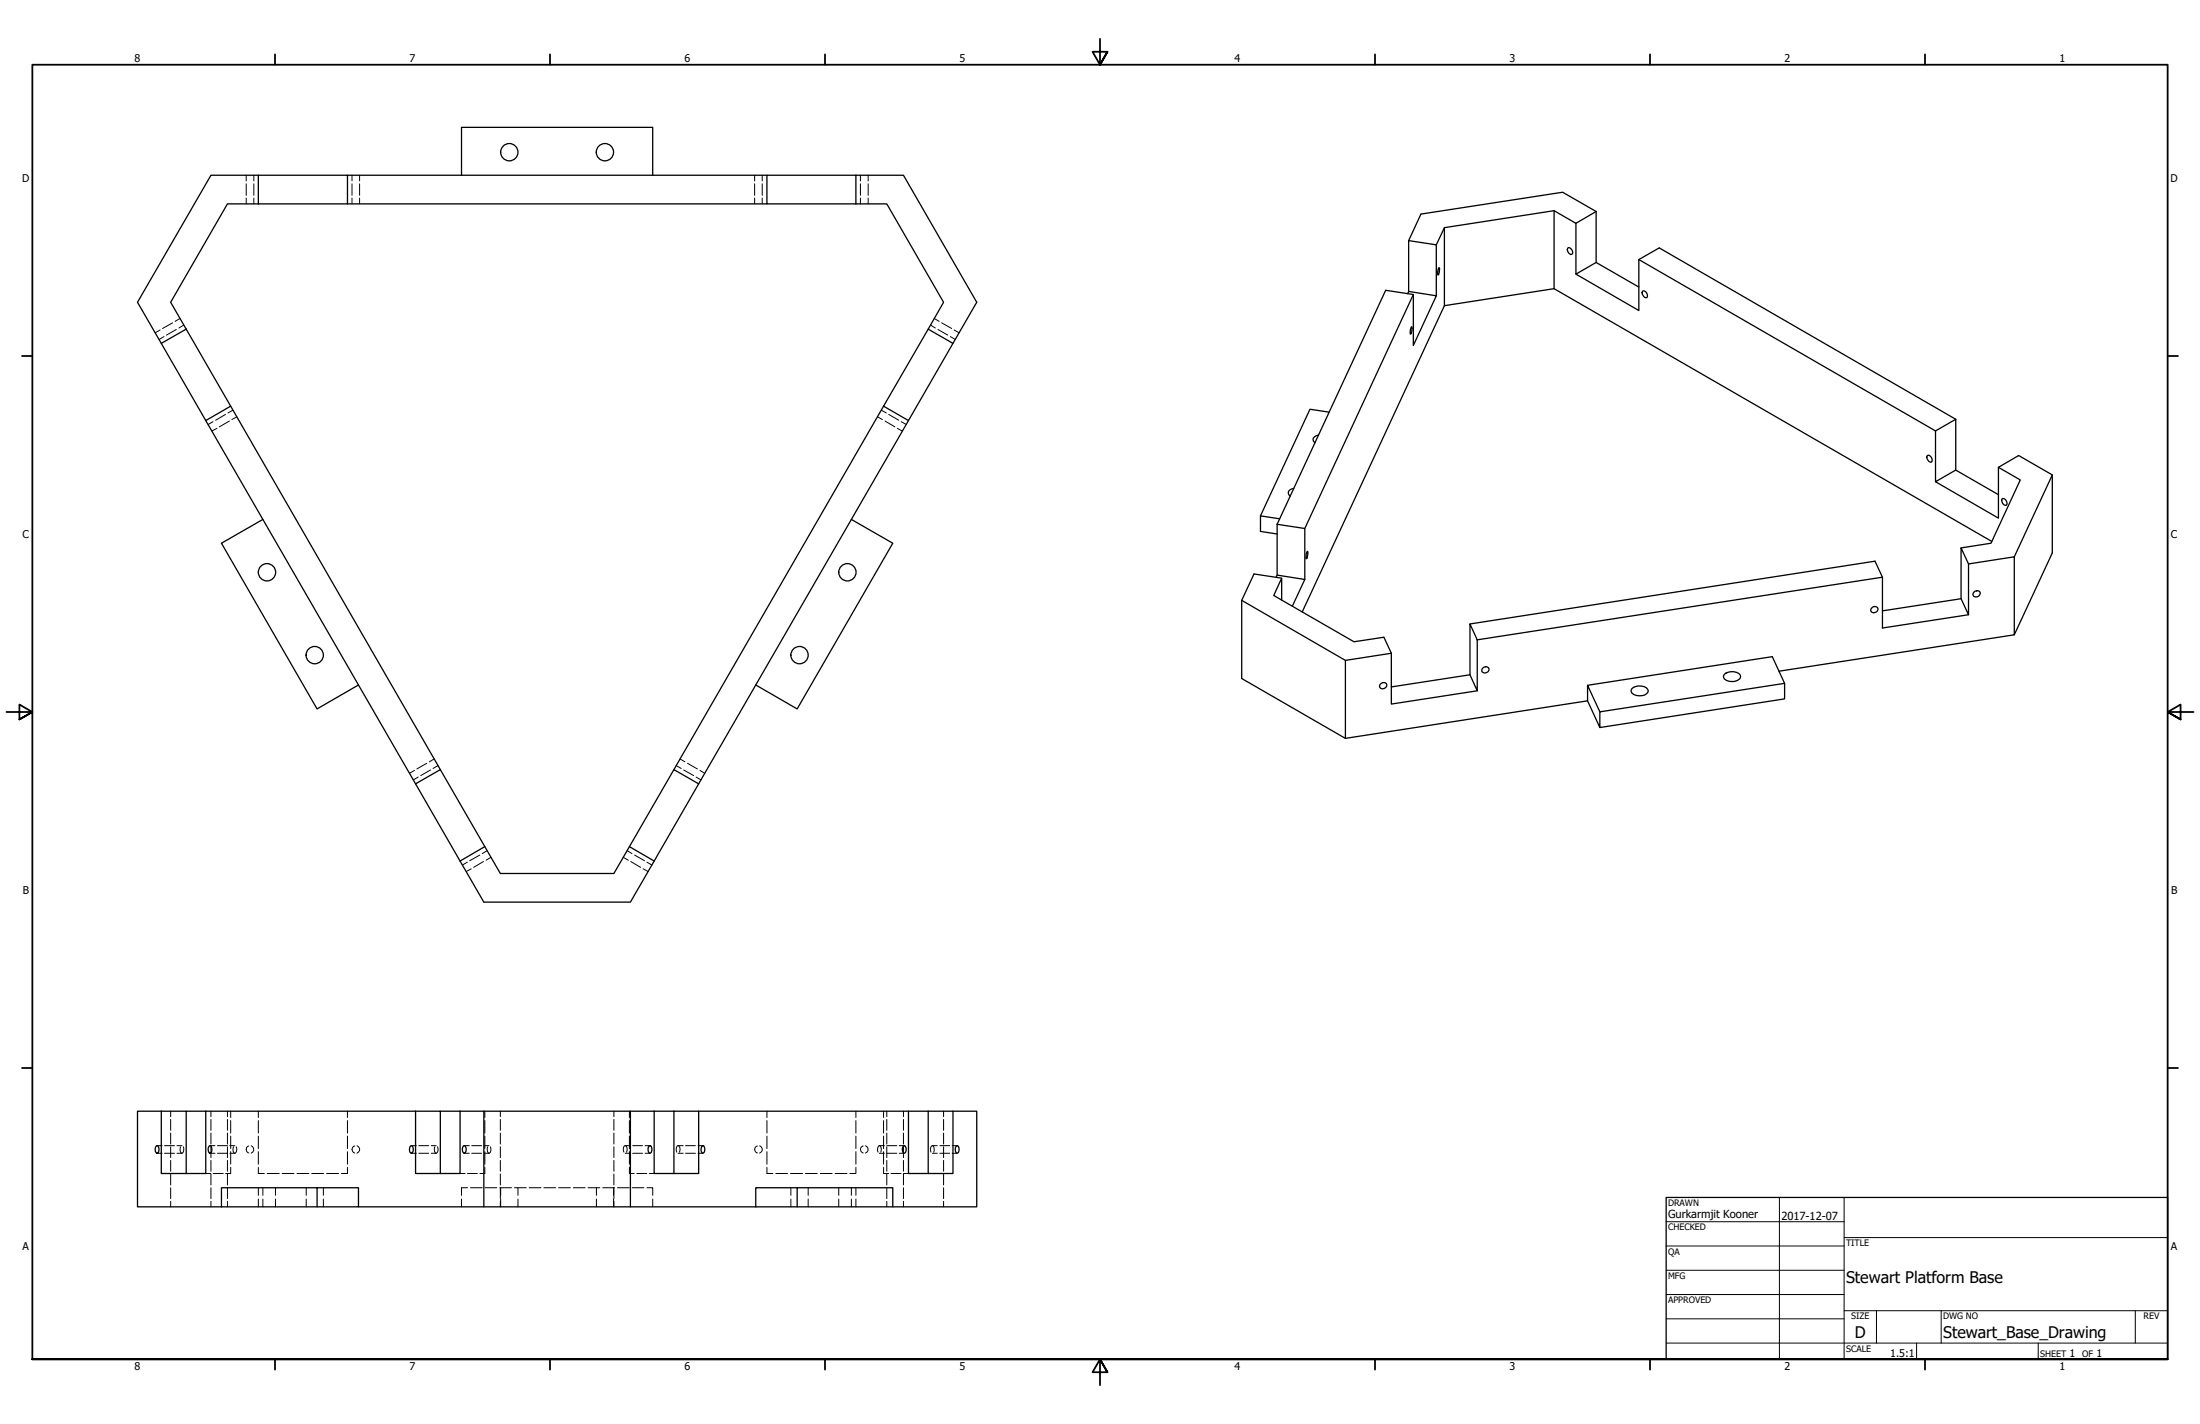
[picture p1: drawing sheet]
<svg xmlns="http://www.w3.org/2000/svg" width="864mm" height="559mm" viewBox="0 0 864 559" stroke-linecap="round" stroke-linejoin="round" font-family="sans-serif">
<!-- layer: Hidden (ANSI) -->
<g fill="none" stroke="#000" stroke-width=".39">
<path d="M96.6 68.8v2.2M96.6 72.1v4.5M96.6 77.7v2.3M99.6 68.8v2.2M99.6 72.1v4.5M99.6 77.7v2.3M138.2 68.8v2.2M138.2 72.1v4.5M138.2 77.7v2.3M141.2 68.8v2.2M141.2 72.1v4.5M141.2 77.7v2.3"/>
<path d="M296.2 68.8v2.2M296.2 72.1v4.5M296.2 77.7v2.3M299.2 68.8v2.2M299.2 72.1v4.5M299.2 77.7v2.3M337.8 68.8v2.2M337.8 72.1v4.5M337.8 77.7v2.3M340.8 68.8v2.2M340.8 72.1v4.5M340.8 77.7v2.3"/>
<path d="M62.9 129.5l-2 1.1M64.4 132.1l-2 1.1M67.8 126.7l-4 2.2M69.2 129.3l-3.9 2.2M70.7 125l-2 1.1M72.1 127.6l-1.9 1.1M365.3 127.6l1.9 1.1M366.7 125l2 1.1M368.2 129.3l3.8 2.2M369.6 126.7l4 2.2M373.1 132.1l1.9 1.1M374.5 129.5l2 1.1"/>
<path d="M83.6 165.5l-1.9 1.1M85.2 168.1l-2 1.1M88.5 162.6l-3.9 2.3M90 165.2l-3.9 2.3M91.4 161l-1.9 1.1M93 163.6l-2 1.1M344.5 163.6l1.9 1.1M345.9 161l2 1.1M347.4 165.2l3.9 2.3M348.9 162.6l3.9 2.3M352.2 168.1l2 1.1M353.8 165.5l1.9 1.1"/>
<path d="M167.5 299.5l-3.9 2.3M170.4 297.8l-1.9 1.2M267 297.8l1.9 1.2M269.9 299.5l3.8 2.3M162.7 302.3l-2 1.2M164.1 304.9l-1.9 1.2M169 302.1l-3.8 2.3M172 300.4l-2 1.2M265.4 300.4l2 1.2M268.4 302.1l3.9 2.3M273.2 304.9l2 1.2M274.8 302.3l1.9 1.2"/>
<path d="M183.5 338.3l-2 1.2M188.3 335.5l-3.9 2.3M189.8 338.1l-3.9 2.3M191.3 333.8l-2 1.2M192.7 336.4l-1.9 1.2M244.7 336.4l1.9 1.2M246.2 333.8l1.9 1.2M247.6 338.1l3.9 2.3M249.1 335.5l3.9 2.3M253.9 338.3l2 1.2M185 340.9l-2 1.1M252.5 340.9l1.9 1.1"/>
<path d="M67 436.1v2.1M67 439.3v4.2M82.8 436.1v2.1M82.8 439.3v4.2M89.3 436.1v2.1M89.3 439.3v4.2M90.6 436.1v2.4M90.6 439.7v4.9M101.4 436.1v2.4M101.4 439.7v4.9M136.4 436.1v2.4M136.4 439.7v4.9"/>
<path d="M190.3 436.1v2.4M190.3 439.7v4.9M196.4 436.1v2.1M196.4 439.3v4.2M241 436.1v2.1M241 439.3v4.2M247.1 436.1v2.4M247.1 439.7v4.9M301.1 436.1v2.4M301.1 439.7v4.9M336 436.1v2.4M336 439.7v4.9"/>
<path d="M346.8 436.1v2.4M346.8 439.7v4.9M348.1 436.1v2.1M348.1 439.3v4.2M354.6 436.1v2.1M354.6 439.3v4.2M370.4 436.1v2.1M370.4 439.3v4.2M61.7 452.6h1.9M61.7 449.6h1.9M64.6 452.6h3.9M64.6 449.6h3.9"/>
<path d="M67 444.6v4.3M67 450v4.3M67 455.4v4.2M69.5 452.6h1.9M69.5 449.6h1.9M70.9 450l-.2 .5a1.59 1.59 0 0 0 .7 2.1M71.9 450l.2 .5a1.79 1.79 0 0 1-.7 2.1M82.4 452.6h2M82.4 449.6h2M82.8 444.6v4.3M82.8 450v4.3M82.8 455.4v4.2"/>
<path d="M85.3 452.6h4M85.3 449.6h4M89.3 444.6v4.3M89.3 450v4.3M89.3 455.4v4.2M90.2 452.6h2M90.2 449.6h2M90.6 445.8v4.9M90.6 451.9v4.9M90.6 458.1v2.4h-2M91.7 450a1.95 1.95 0 0 0 .5 2.6M92.7 450a1.95 1.95 0 0 1-.5 2.6"/>
<path d="M97.7 449.7a1.43 1.43 0 0 0-1.1 1.4 1.43 1.43 0 0 0 1.1 1.3M98.6 449.6a1.52 1.52 0 0 1 1 1.5 1.52 1.52 0 0 1-1 1.4M101.4 458.1v2.4h2.4M101.4 445.8v4.9M101.4 451.9v4.9M136.4 458.1v2.4h-2.4M136.4 445.8v4.9M136.4 451.9v4.9M139.3 449.7a1.4 1.4 0 0 0-1.1 1.4 1.4 1.4 0 0 0 1.1 1.3M140.1 449.6a1.49 1.49 0 0 1 1.1 1.5 1.49 1.49 0 0 1-1.1 1.4M161.5 452.6h1.9M161.5 449.6h1.9"/>
<path d="M164.4 452.6h3.9M164.4 449.6h3.9M169.3 452.6h1.9M169.3 449.6h1.9M170.7 450l-.2 .5a1.79 1.79 0 0 0 .7 2.1M171.8 450l.1 .5a1.59 1.59 0 0 1-.7 2.1M182.2 452.6h2M182.2 449.6h2M185.2 452.6h3.8M185.2 449.6h3.8M190.1 452.6h1.9M190.1 449.6h1.9"/>
<path d="M190.3 458.1v2.4h-1.9M190.3 445.8v4.9M190.3 451.9v4.9M191.5 450l-.2 .5a1.79 1.79 0 0 0 .7 2.1M192.5 450l.2 .5a1.59 1.59 0 0 1-.7 2.1M196.4 444.6v4.3M196.4 450v4.3M196.4 455.4v4.2M241 444.6v4.3M241 450v4.3M241 455.4v4.2M245.4 449.6a1.72 1.72 0 0 0-.5 2.5"/>
<path d="M245.4 449.6a1.72 1.72 0 0 1 .5 2.5M245.4 452.6h1.9M245.4 449.6h1.9M247.1 458.1v2.4h1.9M247.1 445.8v4.9M247.1 451.9v4.9M248.3 452.6h3.9M248.3 449.6h3.9M253.2 452.6h1.9M253.2 449.6h1.9M266.2 449.6a1.72 1.72 0 0 0-.5 2.5M266.2 449.6a1.72 1.72 0 0 1 .5 2.5"/>
<path d="M266.2 452.6h2M266.2 449.6h2M269.1 452.6h3.9M269.1 449.6h3.9M274 452.6h1.9M274 449.6h1.9M297.3 449.7a1.4 1.4 0 0 0-1.1 1.4 1.4 1.4 0 0 0 1.1 1.3M298.2 449.6a1.49 1.49 0 0 1 1.1 1.5 1.49 1.49 0 0 1-1.1 1.4M301.1 458.1v2.4h2.2M301.1 445.8v4.9M301.1 451.9v4.9M336 458.1v2.4h-2.4"/>
<path d="M336 445.8v4.9M336 451.9v4.9M338.8 449.7a1.4 1.4 0 0 0-1 1.4 1.4 1.4 0 0 0 1 1.3M339.7 449.6a1.49 1.49 0 0 1 1.1 1.5 1.49 1.49 0 0 1-1.1 1.4M345.2 449.6a1.87 1.87 0 0 0-.5 2.5M345.2 449.6a1.78 1.78 0 0 1 .6 2.5M345.2 452.6h2M345.2 449.6h2M346.8 458.1v2.4h2M346.8 445.8v4.9M346.8 451.9v4.9M348.1 452.6h3.9"/>
<path d="M348.1 449.6h3.9M348.1 444.6v4.3M348.1 450v4.3M348.1 455.4v4.2M353 452.6h2M353 449.6h2M354.6 444.6v4.3M354.6 450v4.3M354.6 455.4v4.2M366 449.6a1.78 1.78 0 0 0-.6 2.5M366 449.6a1.87 1.87 0 0 1 .5 2.5M366 452.6h1.9"/>
<path d="M366 449.6h1.9M368.9 452.6h3.9M368.9 449.6h3.9M370.4 444.6v4.3M370.4 450v4.3M370.4 455.4v4.2M373.8 452.6h1.9M373.8 449.6h1.9M67 460.7v4.3M67 466.1v4.2M67 471.4v2.2M80.8 460.5h1.9"/>
<path d="M82.8 460.7v4.3M82.8 466.1v4.2M82.8 471.4v2.2M83.7 460.5h3.9M89.3 460.7v4.3M89.3 466.1v4.2M89.3 471.4v2.2M101.4 466.1v3M101.4 470.5v3.1M103.2 466.1v3M103.2 470.5v3.1M104.9 460.5h4.7"/>
<path d="M108.1 466.1v3M108.1 470.5v3.1M110.7 460.5h4.7M116.6 460.5h4.6M120.2 466.1v3M120.2 470.5v3.1M122.4 460.5h4.7M126.9 466.1v3M126.9 470.5v3.1M128.2 460.5h4.7M180.6 460.5h2M181.2 470.5v3.1"/>
<path d="M183.5 466.1h-2.3v3M183.5 460.5h3.9M184.7 466.1h4.6M190.4 466.1h4.6M196.2 466.1h4.6M196.4 460.7v4.3M196.4 466.1v4.2M196.4 471.4v2.2M196.5 466.1v3M196.5 470.5v3.1M201.9 466.1h4.7M203.3 466.1v3"/>
<path d="M203.3 470.5v3.1M207.7 466.1h4.6M213.5 466.1h4.6M219.3 466.1h4.6M225 466.1h4.7M230.8 466.1h4.7M234.1 466.1v3M234.1 470.5v3.1M236.6 466.1h4.6M240.9 466.1v3M240.9 470.5v3.1M241 460.7v4.3"/>
<path d="M241 466.1v4.2M241 471.4v2.2M242.4 466.1h4.6M248.2 466.1h4.5M250 460.5h3.9M253.9 466.1h2.3v3M254.9 460.5h1.9M256.2 470.5v3.1M304.5 460.5h4.7M310.3 460.5h4.7M310.5 466.1v3M310.5 470.5v3.1"/>
<path d="M316.2 460.5h4.6M317.2 466.1v3M317.2 470.5v3.1M322 460.5h4.6M327.9 460.5h4.6M329.2 466.1v3M329.2 470.5v3.1M334.2 466.1v3M334.2 470.5v3.1M336 466.1v3M336 470.5v3.1M348.1 460.7v4.3"/>
<path d="M348.1 466.1v4.2M348.1 471.4v2.2M349.8 460.5h3.9M354.6 460.7v4.3M354.6 466.1v4.2M354.6 471.4v2.2M354.6 460.5h2M370.4 460.7v4.3M370.4 466.1v4.2M370.4 471.4v2.2"/>
</g>
<!-- layer: Visible (ANSI) -->
<g fill="none" stroke="#000" stroke-width=".51">
<path d="M101.4 68.8h-18.6l-28.8 49.8 9.3 16.1M101.4 68.8h35v11.2h-35M101.4 68.8v11.2M136.4 68.8h164.7M181.2 68.8v-18.8h75v18.8M336 68.8h18.6l28.8 49.8-9.3 16.1M336 68.8h-34.9v11.2h34.9M336 68.8v11.2M101.4 80h-12.1l-22.3 38.6 6.1 10.6M136.4 80h164.7M336 80h12.1l22.3 38.6-6 10.6M553 94.4v20l-.4 .9"/>
<path d="M553 94.4l10.8 1.7v20M610 82.7v30.6l-43 6.7v-30.7M615.4 97.4l.3-.2a1.83 1.83 0 0 1 1.4 2.6 1.72 1.72 0 0 1-1.7-2.4zM618.6 87.6l-8.6-4.9-43 6.6-3.2 6.8M626.6 83l-13.2-7.6-55.6 8.6-4.8 10.4M626.6 83v20l-8 4.6v-20M626.6 83l-8 4.6M553 114.4l10.8 1.7-9 19.5v-20l-10.9-1.7-42.6 91.8M554.8 115.6l-42.6 91.8M564.8 105.1l.3 .2v.5l-.6 2.1-.2-1zM567 120l-55.8 120.2M610 113.3l171.9 99.2"/>
<path d="M618.6 107.6l24.7 14.3v-20l8-4.6 116.4 67.2M626.6 103l16.7 9.6M643.3 101.9l116.5 67.2M644.7 114.4l.4-.3a1.86 1.86 0 0 1 1.4 2.7 1.87 1.87 0 0 1-1.8-2.4zM63.3 134.7l9.8-5.5 17.5 30.2-9.8 5.6zM364.4 129.2l9.7 5.5-17.5 30.3-9.8-5.6zM554 128.3l.4 .7-.6 2.1-.3-.5zM90.6 159.4l82.2 142.6M346.8 159.4l-82.3 142.6M80.8 165l82.3 142.6M356.6 165l-82.3 142.6M517.6 170.7a1.94 1.94 0 0 0-2 2.5l.6 .5"/>
<path d="M521.7 161.7l-7.5-1.1-19.4 41.8M756.5 178.9l.4-.3a1.86 1.86 0 0 1 1.4 2.7 1.87 1.87 0 0 1-1.8-2.4zM759.8 169.1l7.9-4.6v20l-7.9 4.5zM507.9 191.6a1.89 1.89 0 0 0-2 2.5l.6 .6M767.7 184.5l16.8 9.6M784.5 183.4l7.9-4.6 13.2 7.6-14.9 32.1M784.5 183.4l8.6 4.9-11.5 24.9-11.8 1.8M784.5 183.4v19.9l-24.7-14.3M785.9 195.8l.3-.2a1.86 1.86 0 0 1 1.4 2.6 1.8 1.8 0 0 1-1.7-2.4zM805.6 186.4v30.6l-14.9 32.1M103.2 203.8l-16.3 9.4 37.6 65 16.2-9.4M334.2 203.8l16.3 9.4-37.6 65-16.2-9.4"/>
<path d="M501.3 205.7v20l-.4 .9M501.3 205.7l10.9 1.7v20M502.3 203.6l-7.5-1.2v6.1l6.5 1.1M513.1 216.4l.3 .2-.1 1.2-.5 1.5v-1.9zM769.8 215l2.9 6.3v19.9l-2.9-6.3zM487.4 235.6l40.7 23.5 18.1-2.8M501.3 225.7l10.9 1.7-4.9 10.5M503.1 235.5v-8.6l-10.8-1.7-4.9 10.4v30.7l40.7 23.5M503.1 226.9l-3.1 6.8 31.5 18.1 11.7-1.7 3 6.2M735.1 238.3a1.41 1.41 0 0 1 2.1 .6 1.49 1.49 0 0 1-1.2 1.5 1.49 1.49 0 0 1-1.7-1.1zM738.9 226.5l-159 24.6M769.8 234.9l-30.9 4.8"/>
<path d="M772.7 221.3l18-2.8v30.6l-92.4 14.3M775.2 232a1.37 1.37 0 0 1 2.2 .7 1.48 1.48 0 0 1-1.3 1.5 1.48 1.48 0 0 1-1.7-1.1zM528.1 259.1v30.7l95.1-14.8M546.2 256.3v20l33.7-5.2M577 244.9l2.9 6.2v20l-2.9-6.3zM772.7 241.2l-33.8 5.2v-19.9l-2.9-6.3-159 24.7M541.8 268.5a1.5 1.5 0 0 1 2.6 .2 1.45 1.45 0 0 1-1.2 1.5 1.45 1.45 0 0 1-1.7-1.1zM577 264.8l-30.8 4.8M581.9 262.3a1.47 1.47 0 0 1 2.6 .2 1.46 1.46 0 0 1-1.2 1.5 1.46 1.46 0 0 1-1.6-1zM623.2 268.9l72.5-11.2 4.8 10.5v6.1l-72.5 11.2M623.2 275v-6.1l4.8 10.4M640.6 270.3a4.6 4.6 0 0 1 6.1 .1l.3 .6a3.4 3.4 0 0 1-4.6 1.9 1.86 1.86 0 0 1-1.8-2.6z"/>
<path d="M676.8 264.7a4.7 4.7 0 0 1 6.3 .1 1.59 1.59 0 0 1-1.2 2.3 4.4 4.4 0 0 1-5.3-1.2zM700.5 268.2l-72.5 11.1v6.2l-4.8-10.5M163.1 307.6l26.8 46.4h57.6l9.3-16.1M163.1 307.6l9.7-5.6 17.5 30.2-9.7 5.7M190.3 332.2l6.1 10.6h44.6l6.1-10.6M247.1 332.2l17.4-30.2 9.8 5.6-17.5 30.3M247.1 332.2l9.7 5.7M63.3 436.1h-9.3v37.5h32.9M63.3 436.1v24.4h17.5v-24.4M63.3 436.1h9.8v24.4M73.1 436.1h90M163.1 436.1v24.4h17.5v-24.4"/>
<path d="M163.1 436.1h9.7v24.4M172.8 436.1h7.8M180.6 436.1h9.3v37.5h-49.2M189.9 436.1h66.9M247.5 436.1v37.5h49.2M256.8 436.1v24.4h17.5v-24.4h-9.8M256.8 436.1h7.7M264.5 436.1v24.4M274.3 436.1h90.1M356.6 436.1v24.4h17.5v-24.4h-9.7M364.4 436.1v24.4M374.1 436.1h9.3v37.5h-32.9"/>
<path d="M61.5 449.6a1.69 1.69 0 0 1 .2 3 1.99 1.99 0 0 1-.2-3zM82.3 449.6a1.73 1.73 0 0 1 .1 3 2.05 2.05 0 0 1-.1-3zM161.3 449.6a1.69 1.69 0 0 1 .2 3 1.99 1.99 0 0 1-.2-3zM182.1 449.6a1.69 1.69 0 0 1 .1 3 1.99 1.99 0 0 1-.1-3zM254.8 449.7l.3-.1a1.68 1.68 0 0 1-.1 2.9 2.13 2.13 0 0 1-.2-2.8zM275.6 449.7l.3-.1a1.71 1.71 0 0 1-.1 2.9 2.01 2.01 0 0 1-.2-2.8zM354.6 449.7l.4-.1a1.68 1.68 0 0 1-.2 2.9 2.22 2.22 0 0 1-.2-2.8zM375.4 449.7l.3-.1a1.68 1.68 0 0 1-.2 2.9 2.13 2.13 0 0 1-.1-2.8zM86.9 473.6h37.6M124.5 466.1h16.2v7.5h-16.2zM124.5 466.1h-37.6v7.5M189.9 473.6h57.6"/>
<path d="M296.7 473.6h16.2M312.9 466.1h37.6v7.5h-37.6zM312.9 466.1h-16.2v7.5"/>
<circle cx="199.9" cy="59.7" r="3.4"/>
<circle cx="237.5" cy="59.7" r="3.4"/>
<circle cx="104.8" cy="224.6" r="3.4"/>
<circle cx="332.6" cy="224.6" r="3.4"/>
<circle cx="123.5" cy="257.1" r="3.4"/>
<circle cx="313.8" cy="257.1" r="3.4"/>
</g>
<!-- layer: Border (ANSI) -->
<g fill="none" stroke="#000" stroke-width=".7">
<path d="M431.8 15.2v10.2l-2.9-5.1h5.8l-2.9 5.1 2.9-5.1M107.9 21.3v4.1M215.9 21.3v4.1M323.8 21.3v4.1M539.8 21.3v4.1M647.7 21.3v4.1M755.6 21.3v4.1M8.6 139.7h4.1M850.9 139.7h4.1M2.5 279.4h10.2l-5.1-2.9v5.8l5.1-2.9-5.1 2.9M861.1 279.4h-10.2l5.1-2.9v5.8l-5.1-2.9 5.1 2.9M8.6 419.1h4.1"/>
<path d="M850.9 419.1h4.1M12.7 533.4v-508h838.2v508h-838.2h838.2M107.9 533.4v4.1M215.9 533.4v4.1M323.8 533.4v4.1M434.7 538.5l-2.9-5.1 2.9 5.1h-5.8l2.9-5.1v10.2M539.8 533.4v4.1M647.7 533.4v4.1M755.6 533.4v4.1"/>
</g>
<!-- layer: Title (ANSI) -->
<g fill="none" stroke="#000" stroke-width=".39">
<path d="M654 479.4h69.9M698.5 469.9v63.5M723.9 469.9v63.5M654 488.9h69.9M654 498.5h69.9M723.9 485.6h127M654 508h69.9M654 517.5h69.9M723.9 514.3h127M736.6 514.3v12.7M762 514.3v12.7M838.2 514.3v12.7"/>
<path d="M654 527h196.9M752.3 527v6.4M800.1 527v6.4"/>
</g>
<path d="M654 469.9h196.9v63.5h-196.9z" fill="none" stroke="#000" stroke-width=".51"/>
<g font-size="6.3">
<text x="724.7" y="503.4">Stewart Platform Base</text>
<text x="728.1" y="524.9">D</text>
<text x="762.8" y="525">Stewart_Base_Drawing</text>
</g>
<g font-size="4.4">
<text x="654.8" y="477.8">Gurkarmjit Kooner</text>
<text x="699.3" y="478.6">2017-12-07</text>
</g>
<g font-size="4.2">
<text x="52.8" y="24.4">8</text>
<text x="160.8" y="24.4">7</text>
<text x="268.7" y="24.4">6</text>
<text x="376.7" y="24.4">5</text>
<text x="484.6" y="24.4">4</text>
<text x="592.6" y="24.4">3</text>
<text x="700.5" y="24.4">2</text>
<text x="808.5" y="24.4">1</text>
<text x="8.8" y="71.4">D</text>
<text x="852" y="71.4">D</text>
<text x="8.9" y="211.1">C</text>
<text x="852.2" y="211.1">C</text>
<text x="9" y="350.8">B</text>
<text x="852.2" y="350.8">B</text>
<text x="8.9" y="490.5">A</text>
<text x="852.2" y="490.5">A</text>
<text x="742" y="532.6">1.5:1</text>
<text x="812.4" y="532.6">1</text>
<text x="823" y="532.6">1</text>
<text x="52.8" y="537.5">8</text>
<text x="160.8" y="537.5">7</text>
<text x="268.7" y="537.5">6</text>
<text x="376.7" y="537.5">5</text>
<text x="484.6" y="537.5">4</text>
<text x="592.6" y="537.5">3</text>
<text x="700.5" y="537.5">2</text>
<text x="808.5" y="537.5">1</text>
</g>
<g font-size="3.5">
<text x="654.8" y="473.2">DRAWN</text>
<text x="654.8" y="482.8">CHECKED</text>
<text x="724.7" y="488.9">TITLE</text>
<text x="654.8" y="492.3">QA</text>
<text x="654.8" y="501.8">MFG</text>
<text x="654.8" y="511.4">APPROVED</text>
<text x="726.7" y="517.7">SIZE</text>
<text x="762.8" y="517.7">DWG NO</text>
<text x="841.4" y="517.7">REV</text>
<text x="724.7" y="530.4">SCALE</text>
<text x="800.9" y="532.6">SHEET</text>
<text x="817.4" y="532.6">OF</text>
</g>
</svg>
